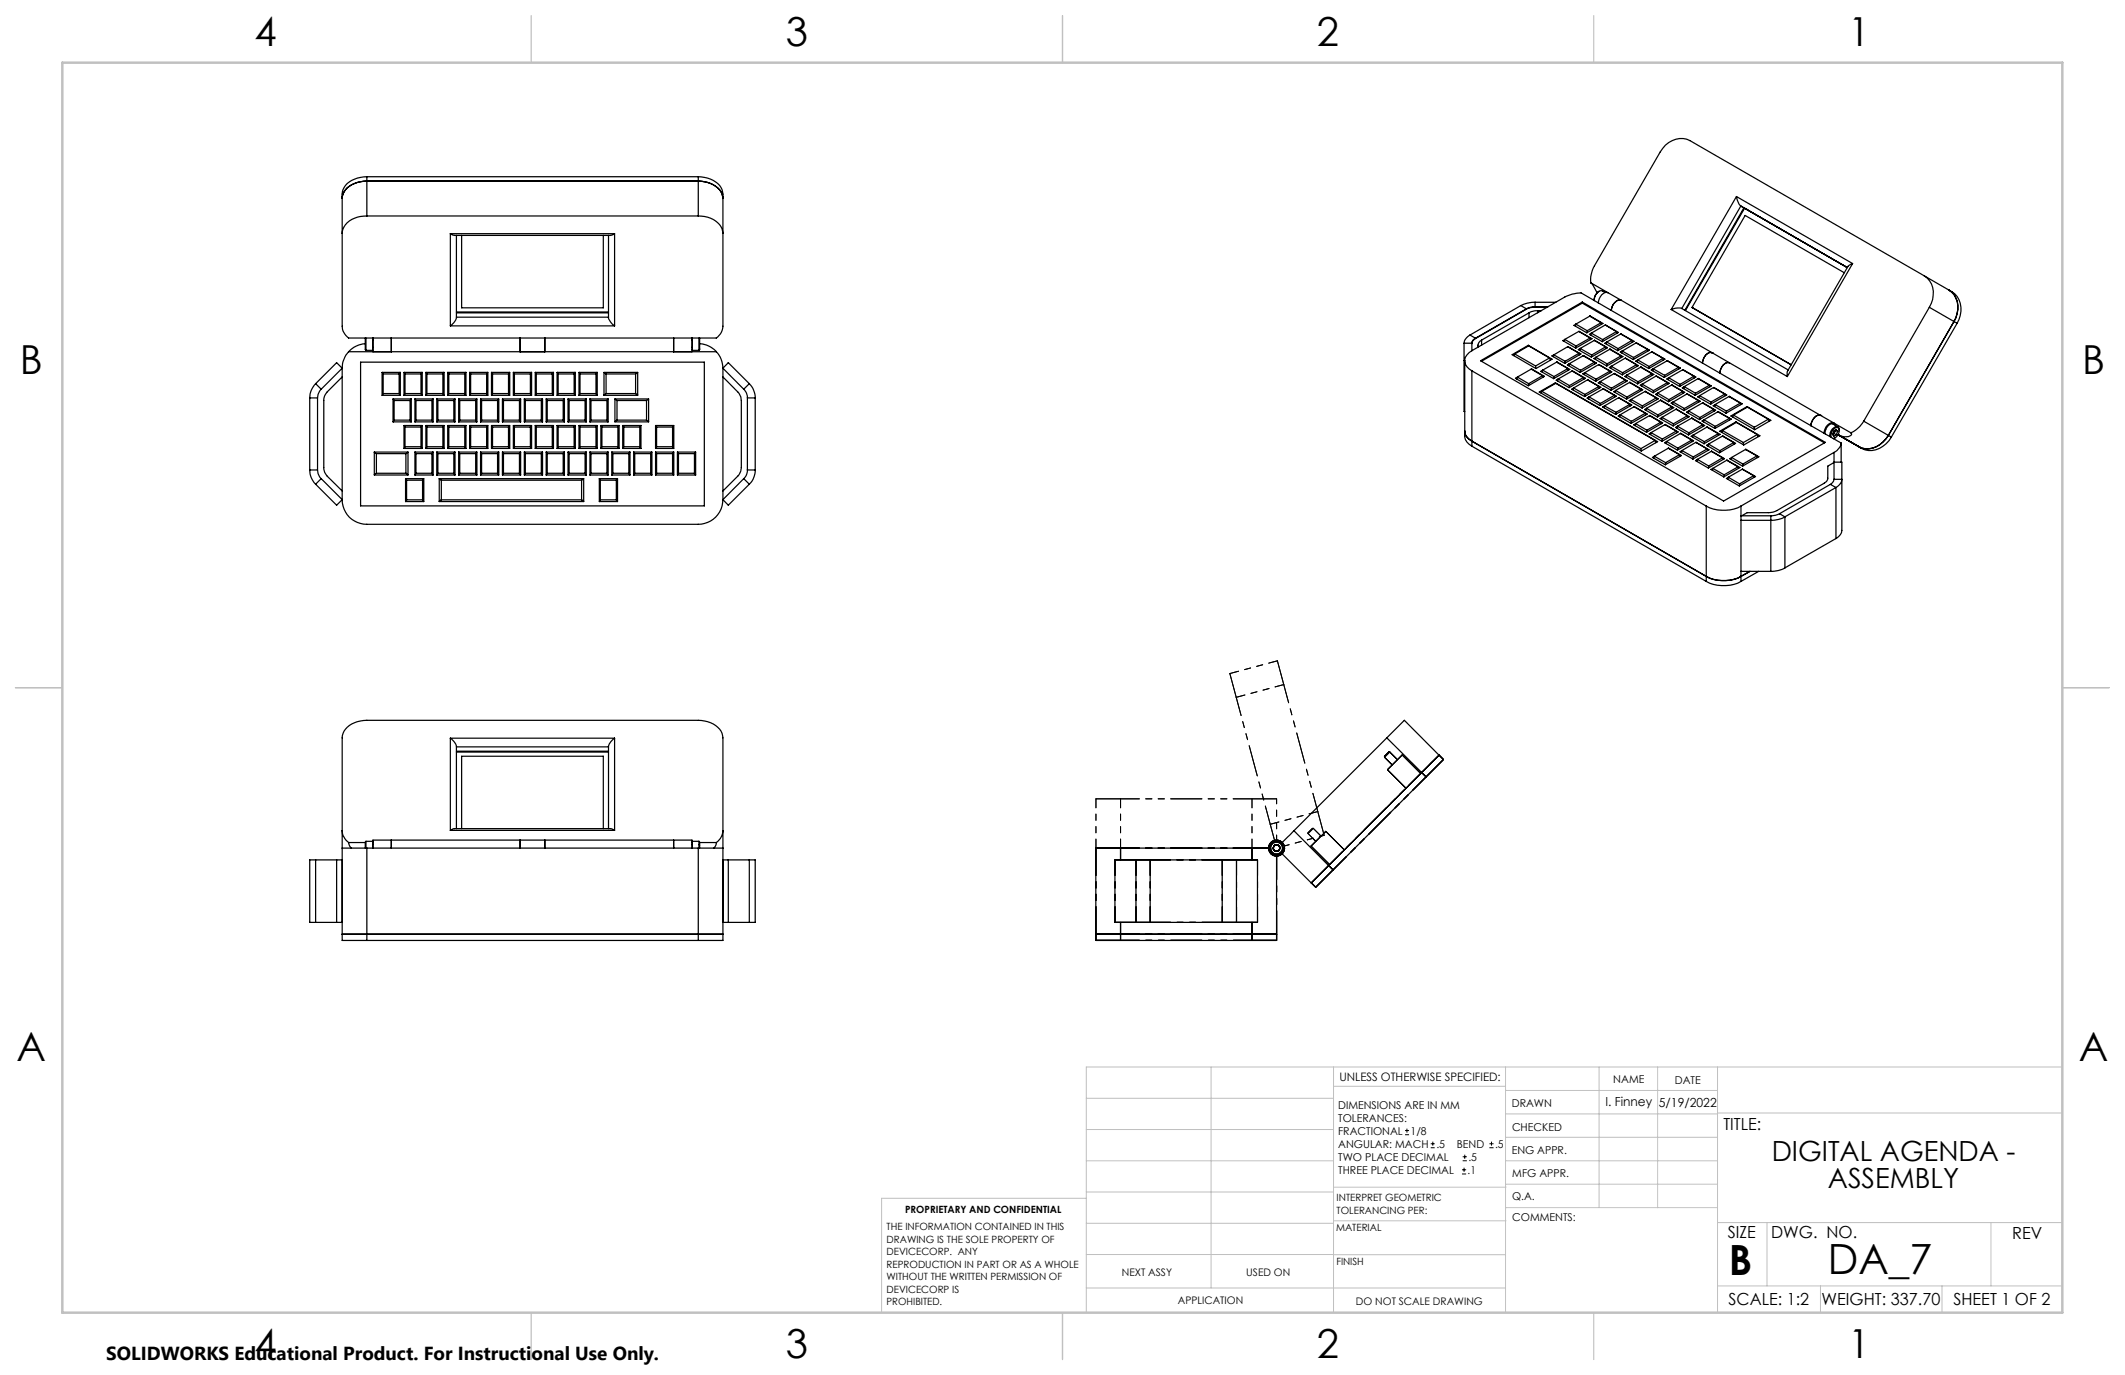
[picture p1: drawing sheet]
<svg xmlns="http://www.w3.org/2000/svg" width="432mm" height="279mm" viewBox="0 0 432 279" stroke-linecap="round" stroke-linejoin="round" font-family="sans-serif">
<g fill="none" stroke="#000" stroke-width=".2">
<path d="M285.5 230.6h.8M285.5 229.7h.8M285.9 229.3v.9M290.7 233.2h.8M290.7 232.4h.8M291.1 232v.8M297.1 238.5h.8M297.1 237.7h.8M297.2 235.9h.9M297.2 235.1h.9M297.5 237.3v.8M297.6 234.6v.9"/>
<path d="M302.6 233.2h.9M302.6 232.4h.9M303.1 232v.8"/>
</g>
<g fill="none" stroke="#c0c0c0" stroke-width=".2">
<path d="M246.1 216.8v44.9M271 216.8v49.9M305.9 216.8v49.9M324.9 216.8v28.6M336.8 216.8v28.6M349 216.8v49.9M419.1 216.8h-198.4v49.9M220.7 235.9h50.3M220.7 229.5h50.3M220.7 223.2h50.3M271 220.7h34.9M305.9 231.1h43.1"/>
<path d="M305.9 226.3h43.1M305.9 221.6h43.1M305.9 235.9h43.1M349 226.2h70.1M220.7 248.6h50.3M220.7 242.2h50.3M220.7 254.9h50.3M220.7 243.5h-41.6v23.2M271 255h34.9M271 248.1h35M271 241.2h35M305.9 240.6h43.1"/>
<path d="M306 245.4h43M349 248.4h70.1M359.1 248.4v12.9M404.6 248.4v12.9M220.7 261.7h85.2M349 261.3h70.1M369.9 261.3v5.4M394.6 261.3v5.4"/>
</g>
<path d="M108 3.2v9.5M215.9 3.2v9.5M323.8 3.2v9.5M3.1 139.7h9.6M419.1 139.7h9.5M108 266.7v9.6M215.9 266.7v9.6M323.8 266.7v9.6" fill="none" stroke="#c0c0c0" stroke-width=".25"/>
<path d="M12.7 12.7h406.4v254h-406.4z" fill="none" stroke="#c0c0c0" stroke-width=".5"/>
<g fill="none" stroke="#000" stroke-width=".25">
<path d="M74.5 35.9a4.8 4.8 0 0 0-4.9 3.1l-.1 27.3a3.1 3.1 0 0 0 1.3 2.4h74.8a3 3 0 0 0 1.3-2.4v-26.9a4 4 0 0 0-3.7-3.3l-1.3-.2M74.5 35.9v8M74.5 35.9h67.4M141.9 35.9v8M352.8 39.9a3.5 3.5 0 0 0 .9 2M352.8 39.9l23.6 13.7M352.8 39.9l-13.2 23M69.5 40.3a3.9 3.9 0 0 1 3.7-3.4l1.3-.1h67.4a5.1 5.1 0 0 1 4.8 2.6l.2 .9M74.5 43.9a4.7 4.7 0 0 0-4.9 3.1l-.1 .4M74.5 43.9h67.4M91.5 47.5l.8 .3h31.8l.8-.3M91.5 47.5v18.7"/>
<path d="M91.5 47.5h33.4M92.7 47.8v16.7M93.8 47.8v14.7h28.8v-14.7M123.6 47.8v16.7M124.9 47.5v18.7M141.9 43.9a5 5 0 0 1 4.8 2.6l.2 .9M323.3 57.5a6 6 0 0 1 .7-3.5l13.4-23.1a4.7 4.7 0 0 1 6-2.3l52.6 30.3M323.3 57.5l1.3 2M323.3 57.5l3.4 2M324.9 59.2a1.93 1.93 0 0 0-.9 1.7M326.2 59.4l-.6-.3a1.61 1.61 0 0 0-1.6 2M326.7 59.5a1.69 1.69 0 0 0-1.9 1.6v.5"/>
<path d="M326.7 59.5l2.7 1.5M353.7 41.9l21.7 12.5-21-12.2M353.7 41.9l.7 .3M353.7 41.9l-12 20.8M354.4 42.2l-12 20.8M354.5 42.3l-12 20.8M354.7 42.4h.1M374.8 55.4l-20.2-11.6-10.8 18.7M376.4 53.6l-.9 .6-12.2 21.2-.1 1.1M376.4 53.6l-13.2 22.9M391 56.1a4.5 4.5 0 0 1 1 6.3M396 58.9a4.4 4.4 0 0 1 1.4 5.7l-.3 .7"/>
<path d="M396 58.9a4.6 4.6 0 0 1 1.7 6.8M64.1 78a4.2 4.2 0 0 0-1.2 2.9M64.1 78l1.2 1.1M65.3 79.1a2.72 2.72 0 0 0-.8 1.8M69.5 76.6l-3 3a2.47 2.47 0 0 0-.7 1.8v13.6a2.47 2.47 0 0 0 .7 1.8l3 3M69.5 74.8v26.7M69.5 74.8l-4.2 4.3M69.5 74.8l-1.1-1.1-4.3 4.3M70.8 71.5a5.1 5.1 0 0 0-1.3 3.3M70.8 71.5h74.8M73.3 73.6h69.8v29.2h-69.8zM74.2 68.7v2.3l.2 .2"/>
<path d="M74.2 69.8a4.8 4.8 0 0 0-3.4 1.7M74.4 68.7v2.5M75.7 69l.1 .1M75.7 68.7v2.5h-1.3M75.8 70.6h-.1M75.8 68.7v2.8M77.6 75.7h3.8v4.6h-3.8zM77.7 75.7l.2 .3M77.9 76h3.2M77.9 80h3.2M77.9 76v4M77.9 80l-.2 .3"/>
<path d="M79.5 68.7v2.8M81.1 80l.2 .3M81.1 76v4M81.3 75.7l-.2 .3M82.1 75.7h3.7v4.6h-3.7zM82.1 75.7l.2 .3M82.3 76v4M82.3 80l-.2 .3M82.3 76h3.2M82.3 80h3.2M85.5 80l.2 .3M85.5 76v4"/>
<path d="M85.7 75.7l-.2 .3M86.5 75.7h3.7v4.6h-3.7zM86.6 75.7l.1 .3M86.7 76h3.3M86.7 80h3.3M86.7 76v4M86.7 80l-.1 .3M90 80l.2 .3M90 76v4M90.2 75.7l-.2 .3M91 75.7h3.7v4.6h-3.7zM91 75.7l.2 .3"/>
<path d="M91.2 76v4M91.2 76h3.2M91.2 80h3.2M91.2 80l-.2 .3M91.5 66.2h33.4M92.7 64.5a2.65 2.65 0 0 1-1.2 1.7M92.7 63.4h30.9M92.7 64.5h30.9M92.7 63.6h30.9M94.4 76v4M94.4 80l.2 .3M94.6 75.7l-.2 .3"/>
<path d="M95.4 75.7h3.7v4.6h-3.7zM95.5 75.7l.1 .3M95.6 76h3.3M95.6 80h3.3M95.6 76v4M95.6 80l-.1 .3M98.9 80l.2 .3M98.9 76v4M99.1 75.7l-.2 .3M99.9 75.7h3.7v4.6h-3.7zM99.9 75.7l.2 .3M100.1 76h3.2"/>
<path d="M100.1 80h3.2M100.1 76v4M100.1 80l-.2 .3M103.3 80l.2 .3M103.3 76v4M103.5 75.7l-.2 .3M104.3 75.7h3.7v4.6h-3.7zM104.4 75.7l.1 .3M104.5 76h3.3M104.5 80h3.3M104.5 76v4M104.5 80l-.1 .3"/>
<path d="M105.7 68.7v2.8M107.8 80l.1 .3M107.8 76v4M107.9 75.7l-.1 .3M108.8 75.7h3.7v4.6h-3.7zM108.8 75.7l.2 .3M109 76h3.2M109 80h3.2M109 76v4M109 80l-.2 .3M110.7 68.7v2.8M112.2 76v4"/>
<path d="M112.2 80l.2 .3M112.4 75.7l-.2 .3M113.2 75.7h3.7v4.6h-3.7zM113.2 75.7l.2 .3M113.4 76h3.3M113.4 80h3.3M113.4 76v4M113.4 80l-.2 .3M116.7 76v4M116.7 80l.1 .3M116.8 75.7l-.1 .3M117.7 75.7h3.7v4.6h-3.7z"/>
<path d="M117.7 75.7l.2 .3M117.9 76h3.2M117.9 80h3.2M117.9 76v4M117.9 80l-.2 .3M121.1 76v4M121.1 80l.2 .3M121.3 75.7l-.2 .3M122.7 75.7l.5 .3M122.7 75.7v4.6h6.9v-4.6M122.7 75.7h6.9M123.2 76h6"/>
<path d="M123.2 80h6M123.2 76v4M123.2 80l-.5 .3M123.6 64.5a2.73 2.73 0 0 0 1.3 1.7M129.2 80l.4 .3M129.2 76v4M129.6 75.7l-.4 .3M136.9 68.7v2.8M140.6 70.6h.1M140.6 68.7v2.8M140.7 69l-.1 .1M140.7 68.7v2.5h1.3"/>
<path d="M142 68.7v2.5M142.2 68.7v2.3l-.2 .2M142.2 69.8a4.8 4.8 0 0 1 3.4 1.7M145.6 71.5a5 5 0 0 1 1.3 3.3M146.9 76.6l3 3a2.72 2.72 0 0 1 .7 1.8v13.6a2.72 2.72 0 0 1-.7 1.8l-3 3M146.9 74.8v26.7M146.9 74.8l4.2 4.3M146.9 74.8l1.1-1.1 4.3 4.3M151.1 79.1a2.32 2.32 0 0 1 .8 1.8M152.3 78a4.2 4.2 0 0 1 1.2 2.9M152.3 78l-1.2 1.1M297.5 69.7v13.9h.1"/>
<path d="M297.5 73.2h.1M297.5 69.7h1.6M297.6 73.3v15.3a2.23 2.23 0 0 0 1.5 2.1M298.7 68.1a2.12 2.12 0 0 0-1.2 1.6M298.7 68.1l1.1 .6M299.1 71.3a2.11 2.11 0 0 0-1 3.2l1 .9M299.1 71.3l18.9-10.9a7.2 7.2 0 0 1 3.3-.9l46.7 27M299.1 69.7v1.6M299.1 75.4v15.3M299.1 75.4l47.6 27.4M299.8 68.7a1.14 1.14 0 0 0-.7 1M299.8 68.8a1.25 1.25 0 0 0-.7 1"/>
<path d="M299.8 68.7v.1M300.8 73.3l20.7-11.9 49.4 28.5-20.7 11.9zM301.1 69.1a1.35 1.35 0 0 0-.8 1.5M301.1 69.1v1M307.3 72.1l3.3-1.9 4.8 2.8-3.3 1.9zM307.8 71.9l2.8-1.6 4.3 2.4M307.8 71.9l-.2 .4M307.8 71.9l4.2 2.5M308.3 76.6l-.1 .4M308.3 76.6l2.3 1.4M309 62.1l-10.3 6M309 62.1l1.2 .7"/>
<path d="M310.2 62.8l-10.4 5.9M310.2 62.8l-10.4 6M310.2 62.8h.1M310.6 70.2v.1M310.6 78v.4M310.7 63.6l-9.6 5.5M310.7 63.6v1M311.1 75l-2.8 1.6M311.1 75l2.3 1.3M311.2 75l2.6 1.5-3.2 1.9-2.7-1.5 .4-.2M311.2 75h-.1M311.2 75h.1"/>
<path d="M311.9 61.4a6.3 6.3 0 0 0-2.9 .7M311.9 62.4l-.9 .1-.8 .3M311.9 61.4v1M311.9 61.4h4.3M311.9 62.4h2.5M312 74.4l.1 .5M312.5 63.1l-.8 .1-1 .4M312.5 63.1h.7M312.5 63.1v.5M312.8 79.7l3.3-1.9 20.7 11.9-3.3 2zM313.3 79.5l-.2 .4M313.3 79.5l20.1 11.7"/>
<path d="M313.3 79.5l2.8-1.6 20.2 11.6M313.4 76.3l-2.8 1.7M313.4 76.3l.1 .4M313.5 75.2l-.1 .4M313.5 75.2l2.3 1.3M313.5 75.2l-.4 .3 2.6 1.4M314.6 62.3h-2.9l-1.5 .5M314.9 72.7l-2.9 1.7M314.9 72.7l.1 .5M315.7 72.1l-.1 .4M315.7 72.1l2.3 1.3M315.8 76.5l-.1 .4"/>
<path d="M316.1 77.8v.1M316.4 73.6l2.6 1.5-3.3 1.8M316.4 73.6h-.1M316.4 73.6h.1M316.6 77l-.1 .4M316.6 77l2.3 1.4M318 69l-.1 .4M318 69l2.3 1.3M318 73.4v.4M318.6 70.4l-2.9 1.7M318.6 70.4l2.3 1.4M318.6 74.9l-2.8 1.6"/>
<path d="M318.6 74.9l.1 .3M318.6 74.9l-2.3-1.3-2.8 1.6M318.6 70.4l2.6 1.5-3.2 1.9-2.7-1.5 .4-.2M318.6 70.4v.1M318.9 73.9l-.1 .4M318.9 73.9l2.3 1.3M318.9 78.4v.3M319.5 75.4l2.7 1.5-3.4 1.9-2.6-1.5 .4-.3M319.5 75.4h.1M319.8 78.8l-.1 .4M319.8 78.8l2.3 1.4M320.2 65.9l2.3 1.3"/>
<path d="M320.2 65.9l-.1 .4M320.3 70.3v.4M320.8 67.3l-2.8 1.7M320.8 67.3l2.3 1.4M320.8 67.3h.1M320.9 71.8l-2.9 1.6M320.9 71.8l.1 .3M320.9 67.3l2.6 1.5-3.3 1.9-2.6-1.5 .4-.2M320.9 67.3v.1M321.1 70.8l-.1 .4M321.1 70.8l2.3 1.3M321.2 75.2l-.1 .4"/>
<path d="M321.5 61.6l-20.5 11.8M321.5 61.6l49.2 28.4M321.5 61.4v.2M321.7 72.3l-2.8 1.6M321.7 72.3l2.3 1.3M321.7 76.7l-2.8 1.7M321.7 76.7l-2.3-1.3-2.8 1.6M321.7 76.7l.1 .3M321.8 72.2l2.6 1.6-3.3 1.9-2.6-1.5 .4-.3M321.8 72.2l-.1 .1M321.8 72.2v.1M322 75.7l-.1 .4"/>
<path d="M322 75.7l2.3 1.3M322 75.7l-.4 .3 2.6 1.5M322.5 67.2v.4M322.7 77.2h-.1M322.7 77.2l2.6 1.5-3.3 1.9-2.6-1.5 .4-.3M322.7 77.2v.1M323.1 64.2l2.6 1.5-3.3 1.9-2.6-1.5 .4-.2M323.1 68.7l-2.8 1.6M323.1 68.7l.1 .3M323.4 67.7l-.1 .4M323.4 67.7l2.2 1.3M323.4 72.1v.4"/>
<path d="M324 69.2l-2.9 1.6M324 69.2l2.2 1.3M324 73.6l-2.8 1.6M324 73.6l.1 .3M324 69.1l2.6 1.6-3.2 1.9-2.7-1.6 .4-.2M324 69.1v.1M324.3 72.6l2.3 1.3M324.3 72.6l-.1 .4M324.3 77v.5M324.8 74.1l-2.8 1.6M324.8 74.1l2.3 1.3M324.8 74.1h.1"/>
<path d="M324.9 78.5l-2.8 1.7M324.9 78.5l.1 .3M324.9 78.5l-2.3-1.3-2.8 1.6M324.9 74.1l2.6 1.5-3.3 1.9M324.9 74.1h.1M325.2 77.5l2.2 1.4M325.2 77.5l-.2 .4M325.3 65.6l-2.8 1.6M325.3 65.6l.1 .3M325.3 65.6l-2.3-1.4-2.8 1.7M325.6 69v.4M325.8 79l-2.9 1.6"/>
<path d="M325.8 79l2.2 1.3M325.8 79l2.6 1.5-3.3 1.9-2.6-1.5 .4-.2M325.8 79h.1M325.8 79v.1M326.2 66.1l2.7 1.5-3.3 1.8-2.6-1.5 .4-.2M326.2 70.5l-2.8 1.6M326.2 70.5l.1 .3M326.5 69.5l-.1 .4M326.5 69.5l2.3 1.3M326.6 73.9l-.1 .4M327.1 71l-2.8 1.6M327.1 71l2.3 1.3"/>
<path d="M327.1 75.4l-2.8 1.6M327.1 75.4l.1 .3M327.2 70.9l2.6 1.6-3.3 1.9-2.6-1.6 .3-.2M327.2 70.9l-.1 .1M327.2 70.9v.1M327.4 74.4l-.1 .4M327.4 74.4l2.3 1.3M327.4 78.9v.4M328 75.9l2.7 1.5-3.3 1.9-2.6-1.5 .4-.3M328 75.9h.1M328 75.9v.1M328.3 79.3l2.3 1.4"/>
<path d="M328.3 79.3l-.1 .5M328.5 67.4l-2.9 1.6M328.5 67.4l.1 .3M328.5 67.4l-2.3-1.4-2.8 1.7M328.8 70.8v.4M329.3 67.9l-2.8 1.6M329.3 67.9l2.3 1.3M329.4 61a2.03 2.03 0 0 0-2 2.1M329.4 61l40.6 23.4M329.4 72.3l-2.8 1.6M329.4 72.3l.1 .3M329.4 67.8l2.6 1.6-3.3 1.9-2.6-1.6 .4-.2"/>
<path d="M329.4 67.8v.1M329.6 71.3l-.1 .4M329.6 71.3l2.3 1.3M329.7 75.7v.5M330.2 72.8l2.7 1.5-3.3 1.9-2.6-1.5 .4-.3M330.2 72.8l-2.8 1.6M330.2 72.8h.1M330.3 77.2l-2.9 1.7M330.3 77.2l.1 .4M330.3 77.2l-2.3-1.3-2.8 1.6M330.6 76.2l-.2 .5M330.6 76.2l2.2 1.4"/>
<path d="M330.6 76.3l-.4 .2 2.6 1.5M331.2 77.7l2.6 1.5-3.3 1.9-2.6-1.5 .4-.2M331.2 77.7h.1M331.2 77.7v.1M331.6 69.2l-2.8 1.6M331.6 69.2l.1 .3M331.9 72.6v.5M332.5 69.7h.1M332.5 69.7l2.7 1.5-3.3 1.9-2.7-1.6 .4-.2M332.6 74.4l-.1-.3-2.8 1.6M332.8 73.1l-.1 .5M332.8 73.1l2.3 1.4"/>
<path d="M332.8 77.6v.4M333.4 74.6l2.3 1.4M333.4 74.6l-2.8 1.6M333.4 79.1l-2.3-1.4-2.8 1.6M333.4 79.1l-2.8 1.6M333.4 79.1l.1 .3M333.4 74.6l2.7 1.5-3.3 1.9M333.4 74.6h.1M333.7 78.1l-.1 .4M333.7 78.1l2.3 1.3M334.3 79.5l2.7 1.5-3.3 1.9-2.7-1.5 .4-.2M334.3 79.5v.1"/>
<path d="M334.8 71l-2.9 1.6M334.8 71l.1 .3M334.8 71l-2.3-1.3-2.9 1.6M335.1 74.5v.4M335.6 71.5l-2.8 1.6M335.6 71.5l2.3 1.3M335.7 76l-2.9 1.6M335.7 76l.1 .3M335.7 71.5l2.6 1.5-3.3 1.9-2.6-1.5 .4-.2M335.7 71.5h-.1M335.7 71.5h.1M335.9 74.9l2.3 1.4"/>
<path d="M335.9 74.9l-.1 .5M336 79.4v.4M336.6 76.4l2.6 1.5-3.3 1.9-2.6-1.5 .4-.2M336.6 76.4h-.1M336.6 76.4v.1M336.8 79.9l2.3 1.3M336.8 79.9l-.1 .4M337.9 72.8l-2.8 1.7M337.9 72.8l.1 .4M338.2 76.3v.4M338.8 73.3l-2.9 1.6M338.8 73.3l2.3 1.3"/>
<path d="M338.8 73.3h.1M338.8 77.8l-2.8 1.6M338.8 77.8l.1 .3M338.8 77.8l-2.3-1.4-2.8 1.7M338.8 73.3l2.7 1.5-3.3 1.9-2.7-1.5 .4-.2M339.1 76.8l-.1 .4M339.1 76.8l2.3 1.3M339.6 62.9l23.6 13.6M339.7 78.2l-2.9 1.7M339.7 78.2l2.2 1.4M339.7 78.2l2.6 1.5-3.2 1.9-2.7-1.5 .4-.2M339.7 78.2h.1"/>
<path d="M339.7 78.2v.1M341.1 74.6l-2.9 1.7M341.1 74.6v.4M341.4 78.1l-.1 .4M341.7 62.7a3 3 0 0 0-2.1 .2M341.7 62.7l21.7 12.5M341.9 75.1l-2.8 1.7M341.9 75.1l2.3 1.3M341.9 79.6l-2.8 1.6M341.9 79.6l.2 .3M342 75.1l2.6 1.5-3.3 1.9-2.6-1.5 .4-.2M342 75.1h-.1"/>
<path d="M342 75.1v.1M342.2 78.6l2.3 1.3M342.2 78.6l-.1 .4M342.2 78.6l-.4 .2 2.7 1.5M343.8 62.5h.1M343.8 62.5l20.2 11.6M344.2 76.4l-2.8 1.7M344.2 76.4l.1 .4M344.5 79.9v.4M345.1 76.9l-2.9 1.7M345.1 76.9l2.2 1.4M345.1 76.9l2.6 1.5-3.2 1.9"/>
<path d="M345.1 76.9h.1M345.1 76.9v.1M347.3 78.3l-2.8 1.6M347.3 78.3l.2 .3M347.9 71.7h.1M347.9 71.7a1.69 1.69 0 0 0-1.9 1.6l-.1 .5M348.3 78.7l2.6 1.6-3.3 1.8-2.6-1.5 .4-.2M348.3 78.7l-.1 .1M348.3 78.7v.1M351.4 73.7a1.69 1.69 0 0 0-1.9 1.7v.4M392 62.4l-13.3 23.2M392 62.4l5.1 2.9"/>
<path d="M397.1 65.3l-13.4 23.2M397.1 65.3l.6 .4M397.7 65.7l-13.4 23.1M62.9 95.5a4.1 4.1 0 0 0 1.2 2.9M62.9 80.9v14.6M62.9 80.9h1.6M62.9 95.5h1.6M64.1 98.4l4.3 4.3 1.1-1.2M64.5 95.5a2.72 2.72 0 0 0 .8 1.8M64.5 80.9v14.6M65.3 97.3l-1.2 1.1M65.3 97.3l4.2 4.2"/>
<path d="M76.1 91.9l.4 .3M76.1 91.9h6.8v4.6h-6.8zM76.5 92.2h6M76.5 96.2h6M76.5 92.2v4M76.5 96.2l-.4 .2M79.9 81.1h3.7v4.6h-3.7zM79.9 81.1l.2 .3M80.1 81.4h3.2M80.1 85.4h3.2M80.1 81.4v4M80.1 85.4l-.2 .3"/>
<path d="M82.1 86.5h3.7v4.6h-3.7zM82.1 86.5l.2 .3M82.3 86.8h3.2M82.3 90.8h3.2M82.3 86.8v4M82.3 90.8l-.2 .3M82.4 97.3h3.7v4.6h-3.7zM82.4 97.3l.2 .3M82.5 96.2l.4 .2M82.5 92.2v4M82.6 97.6v4M82.6 97.6h3.3"/>
<path d="M82.9 91.9l-.4 .3M83.3 85.4l.2 .3M83.3 81.4v4M83.5 81.1l-.2 .3M84.3 91.9h3.7v4.6h-3.7M84.3 81.1h3.7v4.6h-3.7M84.3 81.1v4.6M84.3 91.9v4.6M84.3 81.1l.2 .3M84.3 91.9l.2 .3M84.5 92.2h3.3M84.5 96.2h3.3"/>
<path d="M84.5 81.4v4M84.5 92.2v4M84.5 85.4l-.2 .3M84.5 81.4h3.3M84.5 85.4h3.3M84.5 96.2l-.2 .3M85.5 86.8v4M85.5 90.8l.2 .3M85.7 86.5l-.2 .3M85.9 97.6v4M86 97.3l-.1 .3M86.5 86.5h3.7v4.6h-3.7z"/>
<path d="M86.6 86.5l.1 .3M86.7 86.8h3.3M86.7 90.8h3.3M86.7 86.8v4M86.7 90.8l-.1 .3M87.8 85.4l.1 .3M87.8 81.4v4M87.8 92.2v4M87.8 96.2l.1 .3M87.9 81.1l-.1 .3M87.9 91.9l-.1 .3M88.8 91.9h3.7v4.6h-3.7z"/>
<path d="M88.8 81.1h3.7v4.6h-3.7zM88.8 81.1l.2 .3M88.8 91.9l.2 .3M89 92.2h3.2M89 96.2h3.2M89 81.4h3.2M89 85.4h3.2M89 81.4v4M89 92.2v4M89 85.4l-.2 .3M89 96.2l-.2 .3M89.3 97.3l.4 .3"/>
<path d="M89.3 97.3h29.3M89.3 97.3v4.6h29.3v-4.6M89.7 97.6h28.5M89.7 97.6v4M90 86.8v4M90 90.8l.2 .3M90.2 86.5l-.2 .3M91 86.5h3.7v4.6h-3.7zM91 86.5l.2 .3M91.2 86.8v4M91.2 90.8l-.2 .3M91.2 86.8h3.2"/>
<path d="M91.2 90.8h3.2M92.2 85.4l.2 .3M92.2 81.4v4M92.2 92.2v4M92.2 96.2l.2 .3M92.4 81.1l-.2 .3M92.4 91.9l-.2 .3M93.2 91.9h3.7v4.6h-3.7M93.2 81.1h3.7v4.6h-3.7M93.2 81.1v4.6M93.2 91.9v4.6M93.2 91.9l.2 .3"/>
<path d="M93.2 81.1l.2 .3M93.4 92.2h3.3M93.4 96.2h3.3M93.4 81.4h3.3M93.4 85.4h3.3M93.4 81.4v4M93.4 92.2v4M93.4 96.2l-.2 .3M93.4 85.4l-.2 .3M94.4 90.8l.2 .3M94.4 86.8v4M94.6 86.5l-.2 .3"/>
<path d="M95.4 86.5h3.7v4.6h-3.7zM95.5 86.5l.1 .3M95.6 86.8h3.3M95.6 90.8h3.3M95.6 86.8v4M95.6 90.8l-.1 .3M96.7 96.2l.1 .3M96.7 81.4v4M96.7 92.2v4M96.7 85.4l.1 .3M96.8 91.9l-.1 .3M96.8 81.1l-.1 .3"/>
<path d="M97.6 91.9h3.8v4.6h-3.8zM97.6 81.1h3.8v4.6h-3.8zM97.7 91.9l.2 .3M97.7 81.1l.2 .3M97.9 92.2h3.2M97.9 96.2h3.2M97.9 81.4h3.2M97.9 85.4h3.2M97.9 81.4v4M97.9 92.2v4M97.9 96.2l-.2 .3M97.9 85.4l-.2 .3"/>
<path d="M98.9 86.8v4M98.9 90.8l.2 .3M99.1 86.5l-.2 .3M99.9 86.5h3.7v4.6h-3.7zM99.9 86.5l.2 .3M100.1 86.8h3.2M100.1 90.8h3.2M100.1 86.8v4M100.1 90.8l-.2 .3M101.1 96.2l.2 .3M101.1 81.4v4M101.1 92.2v4"/>
<path d="M101.1 85.4l.2 .3M101.3 91.9l-.2 .3M101.3 81.1l-.2 .3M102.1 91.9h3.7v4.6h-3.7M102.1 81.1h3.7v4.6h-3.7M102.1 81.1v4.6M102.1 91.9v4.6M102.1 91.9l.2 .3M102.1 81.1l.2 .3M102.3 92.2h3.3M102.3 96.2h3.3M102.3 81.4h3.3"/>
<path d="M102.3 85.4h3.3M102.3 81.4v4M102.3 92.2v4M102.3 96.2l-.2 .3M102.3 85.4l-.2 .3M103.3 86.8v4M103.3 90.8l.2 .3M103.5 86.5l-.2 .3M104.3 86.5h3.7v4.6h-3.7zM104.4 86.5l.1 .3M104.5 86.8h3.3M104.5 90.8h3.3"/>
<path d="M104.5 86.8v4M104.5 90.8l-.1 .3M105.6 96.2l.1 .3M105.6 81.4v4M105.6 92.2v4M105.6 85.4l.1 .3M105.7 91.9l-.1 .3M105.7 81.1l-.1 .3M106.5 91.9h3.7v4.6h-3.7zM106.5 81.1h3.7v4.6h-3.7zM106.6 91.9l.2 .3M106.6 81.1l.2 .3"/>
<path d="M106.8 92.2h3.2M106.8 96.2h3.2M106.8 81.4h3.2M106.8 85.4h3.2M106.8 81.4v4M106.8 92.2v4M106.8 96.2l-.2 .3M106.8 85.4l-.2 .3M107.8 86.8v4M107.8 90.8l.1 .3M107.9 86.5l-.1 .3M108.8 86.5h3.7v4.6h-3.7z"/>
<path d="M108.8 86.5l.2 .3M109 86.8h3.2M109 90.8h3.2M109 86.8v4M109 90.8l-.2 .3M110 96.2l.2 .3M110 81.4v4M110 92.2v4M110 85.4l.2 .3M110.2 91.9l-.2 .3M110.2 81.1l-.2 .3M111 91.9h3.7v4.6h-3.7"/>
<path d="M111 81.1h3.7v4.6h-3.7M111 81.1v4.6M111 91.9v4.6M111 91.9l.2 .3M111 81.1l.2 .3M111.2 92.2h3.2M111.2 96.2h3.2M111.2 81.4h3.2M111.2 85.4h3.2M111.2 81.4v4M111.2 92.2v4M111.2 96.2l-.2 .3"/>
<path d="M111.2 85.4l-.2 .3M112.2 90.8l.2 .3M112.2 86.8v4M112.4 86.5l-.2 .3M113.2 86.5h3.7v4.6h-3.7zM113.2 86.5l.2 .3M113.4 86.8h3.3M113.4 90.8h3.3M113.4 86.8v4M113.4 90.8l-.2 .3M114.4 96.2l.2 .3M114.4 81.4v4"/>
<path d="M114.4 92.2v4M114.4 85.4l.2 .3M114.6 91.9l-.2 .3M114.6 81.1l-.2 .3M115.4 91.9h3.7v4.6h-3.7zM115.4 81.1h3.7v4.6h-3.7zM115.5 91.9l.1 .3M115.5 81.1l.1 .3M115.6 92.2h3.3M115.6 96.2h3.3M115.6 81.4h3.3M115.6 85.4h3.3"/>
<path d="M115.6 81.4v4M115.6 92.2v4M115.6 96.2l-.1 .3M115.6 85.4l-.1 .3M116.7 90.8l.1 .3M116.7 86.8v4M116.8 86.5l-.1 .3M117.7 86.5h3.7v4.6h-3.7zM117.7 86.5l.2 .3M117.9 86.8h3.2M117.9 90.8h3.2M117.9 86.8v4"/>
<path d="M117.9 90.8l-.2 .3M118.2 97.6v4M118.6 97.3l-.4 .3M118.9 96.2l.2 .3M118.9 81.4v4M118.9 92.2v4M118.9 85.4l.2 .3M119.1 91.9l-.2 .3M119.1 81.1l-.2 .3M119.9 91.9h3.7v4.6h-3.7M119.9 81.1h3.7v4.6h-3.7M119.9 81.1v4.6"/>
<path d="M119.9 91.9v4.6M119.9 91.9l.2 .3M119.9 81.1l.2 .3M120.1 92.2h3.2M120.1 96.2h3.2M120.1 81.4h3.2M120.1 85.4h3.2M120.1 81.4v4M120.1 92.2v4M120.1 96.2l-.2 .3M120.1 85.4l-.2 .3M121.1 90.8l.2 .3"/>
<path d="M121.1 86.8v4M121.3 86.5l-.2 .3M121.8 97.3h3.7v4.6h-3.7zM121.8 97.3l.2 .3M122 97.6h3.2M122 97.6v4M122.1 86.5h3.7v4.6h-3.7zM122.1 86.5l.2 .3M122.3 86.8h3.3M122.3 90.8h3.3M122.3 86.8v4M122.3 90.8l-.2 .3"/>
<path d="M123.3 96.2l.2 .3M123.3 81.4v4M123.3 92.2v4M123.3 85.4l.2 .3M123.5 91.9l-.2 .3M123.5 81.1l-.2 .3M124.3 91.9h3.7v4.6h-3.7zM124.4 91.9l.1 .3M124.5 92.2h3.3M124.5 96.2h3.3M124.5 92.2v4M124.5 96.2l-.1 .3"/>
<path d="M125 81.1l.4 .3M125 81.1h6.8v4.6h-6.8zM125.2 97.6v4M125.4 81.4h6M125.4 85.4h6M125.4 81.4v4M125.4 85.4l-.4 .3M125.4 97.3l-.2 .3M125.6 90.8l.1 .3M125.6 86.8v4M125.7 86.5l-.1 .3M126.5 86.5h3.7v4.6h-3.7z"/>
<path d="M126.6 86.5l.2 .3M126.8 86.8h3.2M126.8 90.8h3.2M126.8 86.8v4M126.8 90.8l-.2 .3M127.8 96.2l.2 .3M127.8 92.2v4M128 91.9l-.2 .3M128.8 91.9h3.7v4.6h-3.7M128.8 91.9v4.6M128.8 91.9l.2 .3M129 92.2v4"/>
<path d="M129 96.2l-.2 .3M129 92.2h3.2M129 96.2h3.2M130 90.8l.2 .3M130 86.8v4M130.2 86.5l-.2 .3M131.4 85.4l.4 .3M131.4 81.4v4M131.8 81.1l-.4 .3M132.2 96.2l.2 .3M132.2 92.2v4M132.4 91.9l-.2 .3"/>
<path d="M133.2 91.9h3.7v4.6h-3.7zM133.2 86.5h3.7v4.6h-3.7zM133.2 86.5l.2 .3M133.2 91.9l.2 .3M133.4 92.2h3.3M133.4 96.2h3.3M133.4 86.8h3.3M133.4 90.8h3.3M133.4 86.8v4M133.4 92.2v4M133.4 90.8l-.2 .3M133.4 96.2l-.2 .3"/>
<path d="M136.7 90.8l.1 .3M136.7 86.8v4M136.7 92.2v4M136.7 96.2l.1 .3M136.8 86.5l-.1 .3M136.8 91.9l-.1 .3M137.7 91.9h3.7v4.6h-3.7M137.7 91.9v4.6M137.7 91.9l.2 .3M137.9 92.2h3.2M137.9 96.2h3.2M137.9 92.2v4"/>
<path d="M137.9 96.2l-.2 .3M141.1 96.2l.2 .3M141.1 92.2v4M141.3 91.9l-.2 .3M151.1 97.3l1.2 1.1M151.1 97.3l-4.2 4.2M151.9 95.5a2.32 2.32 0 0 1-.8 1.8M151.9 80.9h1.6M151.9 80.9v14.6M151.9 95.5h1.6M152.3 98.4l-4.3 4.3-1.1-1.2M153.5 95.5a4.1 4.1 0 0 1-1.2 2.9"/>
<path d="M153.5 80.9v14.6M297.6 87.6a2.23 2.23 0 0 0 1.5 2l47.6 27.5a7.7 7.7 0 0 0 7.1 0l1.8-1M299.1 90.7l47.6 27.4M322.1 80.2v.4M322.9 80.6l-.1 .5M322.9 80.6l2.3 1.4M325.2 82v.4M326 82.5v.4M326 82.5l2.4 1.3M328 80.3l-2.8 1.7M328 80.3l.1 .4M328.4 83.8l-.1 .4"/>
<path d="M329 80.8l2.6 1.5-3.3 1.9-2.7-1.5 .4-.2M329 80.8l-.1 .1M329 80.8v.1M329.2 84.3l-.1 .4M329.2 84.3l2.3 1.3M330.6 80.7v.4M331.2 82.2l-2.8 1.6M331.2 82.2l.1 .3M331.2 82.2l-2.3-1.4-2.9 1.7M331.4 81.2l-.1 .4M331.4 81.2l2.3 1.3M331.5 85.6v.4"/>
<path d="M332 82.7l-2.8 1.6M332 82.7l2.3 1.3M332.1 82.6l2.6 1.5-3.3 1.9-2.6-1.5 .4-.2M332.1 82.6l-.1 .1M332.1 82.6v.1M332.4 86.1l2.2 1.3M332.4 86.1l-.2 .4M333.4 91.2l.1 .4M333.7 82.5v.4M334.3 84l-2.8 1.6M334.3 84l.1 .3M334.6 83l-.1 .4"/>
<path d="M334.6 83l2.3 1.3M334.6 87.4v.4M335.2 84.5l2.3 1.3M335.2 84.5l-2.8 1.6M335.2 84.4l2.7 1.5-3.3 1.9-2.6-1.5 .4-.2M335.2 84.4v.1M335.5 87.9l-.1 .4M335.5 87.9l2.3 1.3M336.2 92.7l-.1 .4M336.2 92.7l2.3 1.3M336.3 89.5l-2.9 1.7M336.3 89.5l.2 .5"/>
<path d="M336.5 80.9l-2.2-1.3-2.9 1.6M336.5 80.9l-2.8 1.6M336.5 80.9l.2 .3M336.9 84.3v.4M337.3 85.1l3.3-2 2.7 1.6-3.3 1.8zM337.4 81.4l-2.8 1.6M337.4 81.4l2.3 1.3M337.5 85.8l-2.9 1.6M337.5 85.8l.1 .3M337.5 81.3l-.1 .1M337.5 81.3l2.6 1.5-3.3 1.9-2.6-1.5 .4-.2M337.5 81.3v.1"/>
<path d="M337.7 84.8l-.1 .4M337.7 84.8l2.3 1.3M337.8 89.2l-.1 .4M338.3 86.3l-2.8 1.6M338.3 86.3l2.3 1.3M338.4 86.3l2.6 1.5-3.3 1.9-2.6-1.5 .4-.3M338.4 86.3h-.1M338.4 86.3h.1M338.5 94l-.1 .4M338.6 89.7l2.3 1.4M338.6 89.7l-.1 .4M339 91.1l-2.8 1.6"/>
<path d="M339 91.1l2.3 1.3M339.1 91.1l2.6 1.5-3.3 1.8-2.6-1.4 .4-.3M339.1 91.1h-.1M339.1 91.1h.1M339.1 81.2v.4M339.7 82.7l-2.8 1.6M339.7 82.7l.1 .3M340 81.7l-.1 .4M340 81.7l2.3 1.3M340 86.1v.4M340.6 83.2h.1M340.6 87.6l-2.8 1.6"/>
<path d="M340.6 87.6l.1 .3M340.9 86.6l-.1 .4M340.9 86.6l2.3 1.3M340.9 91.1v.3M341.3 92.4l-2.8 1.6M341.3 92.4l.1 .3M341.5 88.1l-2.9 1.6M341.5 88.1l2.2 1.3M341.5 88.1l2.6 1.5-3.2 1.9-2.7-1.5 .4-.3M341.5 88.1h.1M341.8 91.5l-.1 .4M341.8 91.5l2.3 1.4"/>
<path d="M341.8 91.5l-.4 .3 2.6 1.5M342.3 83l-.1 .4M342.8 80h.1M342.9 80l2.6 1.5-3.3 1.9-2.6-1.5 .4-.2M342.9 84.8v-.3l-2.9 1.6M343.1 83.5l-.1 .4M343.1 83.5l2.3 1.3M343.2 87.9l-.1 .4M343.7 85l-2.8 1.6M343.7 85l2.3 1.3M343.7 89.4l-2.8 1.7M343.7 89.4l.2 .3"/>
<path d="M343.8 84.9l2.6 1.6-3.3 1.9-2.6-1.5 .4-.3M343.8 84.9l-.1 .1M343.8 84.9v.1M344 88.4l-.1 .4M344 88.4l2.3 1.3M344.1 92.9l-.1 .4M344.7 89.9l2.6 1.5-3.3 1.9M344.7 89.9h-.1M344.7 89.9v.1M344.9 93.3l-.1 .5M344.9 93.3l2.3 1.4M345.1 81.4l-2.8 1.6"/>
<path d="M345.1 81.4l.1 .3M345.1 81.4l-2.3-1.4-2.8 1.7M345.4 80.4l-.1 .4M345.4 80.4l2.3 1.3M345.4 84.8v.4M345.9 81.9l-2.8 1.6M345.9 81.9l2.3 1.3M346 86.3l-2.8 1.6M346 86.3l.1 .3M346 81.8l2.6 1.6-3.3 1.9-2.6-1.6 .4-.2M346 81.8v.1M346.3 85.3l2.2 1.3"/>
<path d="M346.3 85.3l-.2 .4M346.3 89.7v.5M346.9 91.2l-2.8 1.7M346.9 91.2l.1 .3M346.9 91.2l-2.3-1.3-2.8 1.6M346.9 86.8l2.6 1.5-3.2 1.9-2.7-1.5 .4-.3M346.9 86.8h.1M347.2 90.2l2.3 1.4M347.2 90.2l-.1 .5M347.2 94.7v.4M347.7 81.7l-.1 .4M347.8 91.7h.1"/>
<path d="M347.8 91.7l2.6 1.5-3.3 1.9-2.6-1.5 .4-.2M347.8 91.7v.1M348.1 95.2l-.2 .4M348.1 95.2l2.2 1.3M348.2 83.2l-2.8 1.6M348.2 83.2l.1 .3M348.5 82.2l-.1 .4M348.5 82.2l2.3 1.3M348.5 86.6v.4M349.1 83.7l-2.8 1.6M349.1 83.7l2.3 1.3M349.1 88.1l-2.8 1.6"/>
<path d="M349.1 88.1l.1 .3M349.1 88.1l-2.2-1.3-2.9 1.6M349.1 83.6v.1M349.1 83.6l2.7 1.6-3.3 1.9-2.6-1.6 .4-.2M349.5 91.6l-.1 .4M349.5 87.6l3.2-1.9 4.9 2.8-3.3 1.9zM350 88.6l-2.8 1.6M350 88.6l2.3 1.3M350 87.5l2.8-1.7 4.3 2.5M350 87.5l-.2 .3M350 87.5l4.3 2.4M350 93l-2.8 1.7"/>
<path d="M350 93l.1 .4M350 93l-2.3-1.3-2.8 1.6M350.1 88.6l2.6 1.5-3.3 1.9-2.6-1.5 .4-.2M350.1 88.6h-.1M350.1 88.6v.1M350.3 96.5v.4M350.5 80.1l-2.3-1.4-2.8 1.7M350.5 80.1l-2.8 1.6M350.5 80.1l.1 .3M350.8 83.5v.4M350.9 93.6l2.7 1.4-3.3 1.9-2.6-1.5 .4-.2M351.2 97l-.1 .4"/>
<path d="M351.2 97l2.3 1.3M351.3 80.6l2.3 1.3M351.3 80.6l-2.8 1.6M351.4 85l-2.9 1.6M351.4 85l.1 .3M351.4 80.5l2.6 1.6-3.3 1.9-2.6-1.6 .4-.2M351.4 80.5l-.1 .1M351.4 80.5v.1M351.7 84.5l3.3-1.9 4.8 2.8-3.2 1.9zM351.9 93l-.1 .4M351.9 93l2.3 1.3M352.2 84.3l4.3 2.5"/>
<path d="M352.2 84.3l-.1 .4M352.2 84.3l2.9-1.6 4.2 2.5M352.3 89.9l-2.8 1.7M352.3 89.9l.1 .4M352.7 85.7v.2M353.2 94.9l-2.3-1.4-2.8 1.7M353.2 94.9l-2.9 1.6M353.2 94.9l.1 .3M353.5 98.3l-.1 .4M353.6 81.9l-2.8 1.6M353.6 81.9l.1 .3M354 95.4l-2.8 1.6"/>
<path d="M354 95.4l2.3 1.3M354.1 95.3l-.1 .1M354.1 95.3l2.6 1.5-3.3 1.9-2.6-1.5 .4-.2M354.1 95.3v.1M354.2 94.3v.4M354.3 89.9v.5M354.8 91.3l2.6 1.5-3.3 1.9-2.6-1.5 .4-.2M354.8 91.3h-.1M354.8 91.3v.1M355 82.6v.2M356.3 96.7l-2.8 1.6M356.3 96.7l.1 .3"/>
<path d="M356.5 86.8v.5M357 92.6l-2.8 1.7M357 92.6l.1 .4M357 92.6l-2.3-1.3-2.8 1.7M357.1 88.3l-2.8 1.6M357.1 88.3l.2 .4M359.3 85.2l-2.8 1.6M359.3 85.2l.2 .4M368 86.5l6.1 3.5M370 84.4h.1M370 84.4a1.53 1.53 0 0 0-1.8 1.2l-.2 .9M370 84.4l2.6 1.5"/>
<path d="M371.9 98.4l-10.3 6M371.9 98.4l1.2 .7M372.1 88.9a1.56 1.56 0 0 1 1.3-2 1.31 1.31 0 0 1-.5 2.1l-.4 .1M372.4 88.2h.1M372.6 85.9l.3 .5M372.6 85.9a1.97 1.97 0 0 0-2 2.1M372.6 85.9l3.5 2M372.7 93.9h1.6v13.9a2.12 2.12 0 0 1-1.2 1.6M372.7 97.4h1.6a2.12 2.12 0 0 1-1.2 1.7M372.7 97.4l-.1 .4-.7 .6M372.7 94l-1.3 .7v2.5a1.18 1.18 0 0 1-.7 1l-10 5.7-1.1 .3h-4.6l-1.1 .6M372.7 91.9v5.5"/>
<path d="M372.7 88.1l-.3 .1M372.7 88.1l.4 .2M372.7 91.9l-18.9 10.9M372.8 87.7l-.4 .5M372.8 87.7l-.1 .4M372.9 89l-.3 .1M372.9 87.5l-.1 .2M372.9 87.4l-.1 .3M373 87.4l.4 .3M373.1 99.1l-10.4 5.9M373.1 99.1v10.3M373.4 87.7l-.3-.4-.5 .3-.2 .7 .2 .4 .5-.4"/>
<path d="M373.4 87.7l-.3 .6M373.5 86.7l-1-.5a1.46 1.46 0 0 0-1.6 1.5v.5M373.5 88.3l4.2 2.4M373.5 88.3l4.8 2.8M373.7 87.5v-.6a.96 .96 0 0 0-1.6 .6l-.3 1.2M374.1 90a2.66 2.66 0 0 1-1.4 1.9M374.1 90v3.9M376.1 87.9l.1 .4a2.06 2.06 0 0 1-2.7 0M377.7 90.7l.6 .4M378.7 85.6a6 6 0 0 1-2.6 2.3M378.7 85.6l5 2.9M383.7 88.5a4.9 4.9 0 0 1-5.4 2.6l-.6-.4"/>
<path d="M383.7 88.5l.6 .3M384.3 88.8a4.7 4.7 0 0 1-6 2.3M69.5 101.5a4.9 4.9 0 0 0 5 5h67.4a5 5 0 0 0 5-5M82.6 101.6l-.2 .3M82.6 101.6h3.3M85.9 101.6l.1 .3M89.7 101.6h28.5M89.7 101.6l-.4 .2M118.2 101.6l.4 .2M122 101.6h3.2M122 101.6l-.2 .3M125.2 101.6l.2 .3"/>
<path d="M346.7 118.1a7.7 7.7 0 0 0 7.1 0M346.7 102.8a7.7 7.7 0 0 0 7.1 0M346.7 102.8v15.3M353.8 116.1h6M353.8 102.8v15.3M353.8 104.8h6M357.4 116.1l-3.6 2M359.8 104.8v11.3M361.6 104.4l-.8 .3-1 .1M361.6 104.4l1.1 .6M362.7 115.4a5.5 5.5 0 0 1-2.9 .7M362.7 105a5.5 5.5 0 0 1-2.9 .7h-6"/>
<path d="M362.7 105v10.4M373.1 109.4l-10.4 6M91.5 150a2.75 2.75 0 0 1 1.2 1.8M91.5 150h33.4M91.5 150v18.7M92.7 152.8h30.9M92.7 151.8v16.6M92.7 151.8h30.9M92.7 152.6h30.9M123.6 151.8v16.6M124.9 150a2.75 2.75 0 0 0-1.3 1.8M124.9 150v18.7"/>
<path d="M281.8 149.9l3.6-3.5 7 7.1M281.8 149.9l8 8M281.8 149.9l-18.9 18.9M289.8 157.9l-18.9 18.9M292.4 153.5l.9 .8-3.5 3.6M292.4 153.5l-22.4 22.4M64.1 174.7h-1.2v12.7h1.2M64.1 174.7h5.4M64.1 174.7v12.7M68.4 174.7v12.7M69.5 168.8a3.3 3.3 0 0 0 1.3 2.4M69.5 172.3h5"/>
<path d="M70.8 171.2l.3 .8 .3 .3M70.8 171.2h3.4M74.4 171l-.2 .1v1.2M74.4 171v1.3M74.4 171h1.3v1.3M74.5 172.3v18.8M74.5 172.3h67.4M75.7 171.6h.1M75.7 171.2h.1M75.8 172.3v-1.6h64.8v1.6M79.5 170.7v1.6M91.5 168.7l.7-.3h32l.7 .3"/>
<path d="M91.5 168.7h33.4M93.8 168.4v-14.7h28.8v14.7M105.7 170.7v1.6M110.7 170.7v1.6M136.9 170.7v1.6M140.6 171.2h.1M140.7 171.6h-.1M141.9 172.3h5M141.9 172.3v18.8M142 171v1.3M142 171h-1.3v1.3M142 171l.2 .1v1.2"/>
<path d="M142.2 171.2h3.4M145.6 171.2l-.1 .4-.4 .7M146.9 168.8a3.2 3.2 0 0 1-1.3 2.4M146.9 174.7h5.4M148 174.7v12.7M152.3 174.7h1.2v12.7h-1.2M152.3 174.7v12.7M227.7 172.3h-5v18.8h5M227.7 172.3h26.7M227.7 172.3v2.4M230.8 174.7h2.9M230.8 174.7h-4.2v12.7h4.2"/>
<path d="M230.8 174.7v12.7M233.7 174.7h14.7M233.7 174.7v12.7M248.4 174.7h2.8M248.4 174.7v12.7M251.2 174.7h4.3v12.7h-4.3M251.2 174.7v12.7M254.4 172.3h3.4M254.4 172.3v2.4M257.8 172.3a1.57 1.57 0 0 0 1.6 1.7M259 171.7h.8l.3 .6-.3 .7h-.8l-.3-.6zM259.4 174v17.1h-5"/>
<path d="M260.5 173.5l6.8 6.8 3.6-3.5M260.5 171.2a1.58 1.58 0 0 1 0 2.3M260.5 173.5l-.4 .3-.7 .2M260.5 171.2a1.6 1.6 0 0 0-1.7-.4 1.6 1.6 0 0 0-1 1.5M262.9 168.8l-2.4 2.4M262.9 168.8l7.1 7.1M270 175.9l-3.5 3.5M270 175.9l.9 .9M64.1 187.4h5.4M69.5 189.8h77.4M74.5 191.1h-5v-41.2a4 4 0 0 1 3.7-3.4l1.3-.1h67.4a5.1 5.1 0 0 1 4.8 2.6l.2 .9v41.2h-5M74.5 191.1h67.4"/>
<path d="M146.9 187.4h5.4M222.7 189.8h36.7M227.7 191.1h26.7M227.7 187.4v3.7M230.8 187.4h2.9M233.7 187.4h14.7M248.4 187.4h2.8M254.4 187.4v3.7"/>
<circle cx="259.4" cy="172.3" r="1.23"/>
<circle cx="259.4" cy="172.3" r="1.36"/>
<circle cx="259.4" cy="172.3" r=".65"/>
</g>
<g fill="none" stroke="#000" stroke-width=".2" stroke-dasharray="6.3 1.3 1.3 1.3 1.3 1.3">
<path d="M259.6 134.3l1.3 4.8M251.2 141.7l-1.3-4.8M281.3 153.9l1.6 1.5M281.3 153.7v.2M281.9 156.4l3.8 3.8M282.2 152.8l-.9 .9M282.4 152.8h-.2M282.4 152.8l-1.1 1.1M284 154.4l-1.6-1.6M284.9 153.4l-3 3M288.7 157.2l-3.8-3.8M289.8 157.9l-.9-.9"/>
<path d="M292.4 153.4l-3.5 3.6M293.3 154.3l-.9-.9M293.3 154.3l-3.5 3.6M222.7 162.3h5M222.7 172.3h5M227.7 172.3h-5M227.7 172.3v2.4M230.8 174.7h-4.2M233.7 174.7h-2.9M251.3 174.7h-2.9M254.4 162.3h5M254.4 172.3h3.4"/>
<path d="M254.4 174.7v-2.4M255.5 174.7h-4.2M257.8 172.3h-3.4M257.8 172.3a1.62 1.62 0 0 1 1.2-1.5M258.7 172.3l.3-.6M258.7 172.3l.3 .7M258.7 172.5l.2-.7M258.8 172.2l.2 .6M258.8 172l.1 .7M258.9 172.7l.5 .3M259 172.8l.6 .1M259 170.8l-.9-3.3"/>
<path d="M259 171.7h.8M259.2 173l-.5-.5M259.2 173l.7-.2M259.2 171.7l-.4 .5M259.4 171.7l-.6 .3M259.4 170.7a1.62 1.62 0 0 0-1.6 1.6M259.4 170.7a1.63 1.63 0 0 1 1.6 1.6 1.63 1.63 0 0 1-1.6 1.7M259.4 174a1.62 1.62 0 0 1-1.6-1.7M259.4 173l.6-.4M259.6 172.9l.4-.4M259.6 171.6l-.7 .2M259.8 173h-.8"/>
<path d="M259.8 173l.3-.7M259.9 171.9l-.7-.2M260 172l-.6-.3M260 172.6v-.6M260 172.5l-.1-.6M260.1 172.1l-.5-.5M260.1 172.1l-.2 .7M260.1 172.3l-.3-.6M261 171.9a1.63 1.63 0 0 0-2-1.1M261 171.9a1.62 1.62 0 0 1-1.6 2.1M265.8 169.4l1.6 1.6M265.8 169.2v.2"/>
<path d="M266.4 171.9l3.8 3.8M266.7 168.3l-.9 .9M266.8 170.4l.6 .6M266.9 168.3h-.2M266.9 168.3l-1.1 1.1M267.8 164.9l1.3 4.8M268.4 169.9l-2 2M268.4 169.9l-1.5-1.6M269.4 168.9l-3 3M269.4 168.9l-.4 .5M270 175.9l-3.5 3.5M270.9 176.7l-.9-.8"/>
<path d="M270.9 176.7l-3.5 3.6M273.2 172.7l-3.8-3.8M222.7 191.1v-1.3M227.7 191.1v-1.3M227.7 191.1h-5M227.7 189.8h-5M227.7 187.4v2.4M230.8 187.4h-4.2M233.7 187.4h-2.9M251.3 187.4h-2.9M254.4 191.1v-1.3M254.4 189.8v-2.4"/>
<path d="M255.5 187.4h-4.2M259.4 191.1v-1.3M259.4 191.1h-5M259.4 189.8h-5M267.4 180.3l-.9-.9"/>
</g>
<path d="M226.6 187.4v-12.7M230.8 187.4v-12.7M233.7 187.4v-12.7M248.4 187.4v-12.7M251.3 187.4v-12.7M255.5 187.4v-12.7" fill="none" stroke="#000" stroke-width=".2" stroke-dasharray="6.3 1.3 1.3 1.3 1.3 1.3" stroke-dashoffset="3.2"/>
<path d="M248.4 174.7h-14.7M248.4 187.4h-14.7" fill="none" stroke="#000" stroke-width=".2" stroke-dasharray="6.3 1.3 1.3 1.3 1.3 1.3" stroke-dashoffset="2.2"/>
<path d="M258.4 173a1.23 1.23 0 0 0 2 .1 1.23 1.23 0 0 0-.7-2 1.23 1.23 0 0 0-1.5 1.4l.2 .5M259.7 173.5a1.22 1.22 0 0 0 .7-1.9 1.22 1.22 0 0 0-2.1 .1 1.22 1.22 0 0 0 1 1.8h.4" fill="none" stroke="#000" stroke-width=".2" stroke-dasharray="6.3 1.3 1.3 1.3 1.3 1.3" stroke-dashoffset="5.7"/>
<path d="M258.2 173a1.37 1.37 0 0 0 2.3 .1 1.37 1.37 0 0 0-.8-2.1 1.37 1.37 0 0 0-1.6 1.6l.1 .4M259.8 173.6a1.37 1.37 0 0 0 .7-2.1 1.37 1.37 0 0 0-2.3 .2 1.37 1.37 0 0 0 1.1 2l.5-.1" fill="none" stroke="#000" stroke-width=".2" stroke-dasharray="6.3 1.3 1.3 1.3 1.3 1.3" stroke-dashoffset="5.2"/>
<path d="M260.9 139.1l6.9 25.8M251.2 141.7l6.9 25.8M288.9 157l-18.9 18.9M289.8 157.9l-18.9 18.8M227.7 172.3h26.7M227.7 162.3h26.7M227.7 189.8h26.7M254.4 191.1h-26.7M254.4 189.8h-26.7" fill="none" stroke="#000" stroke-width=".2" stroke-dasharray="6.3 1.3 1.3 1.3 1.3 1.3" stroke-dashoffset="2.5"/>
<path d="M249.9 136.9l9.7-2.6M260.9 139.1l-9.7 2.6M222.7 172.3v-10M227.7 162.3v10M254.4 172.3v-10M258.1 167.5l9.7-2.6" fill="none" stroke="#000" stroke-width=".2" stroke-dasharray="6.3 1.3 1.3 1.3 1.3 1.3" stroke-dashoffset="4.5"/>
<path d="M259.4 162.3v8.4M269.1 169.7l-8.1 2.2" fill="none" stroke="#000" stroke-width=".2" stroke-dasharray="6.3 1.3 1.3 1.3 1.3 1.3" stroke-dashoffset="5.3"/>
<path d="M259.4 174v15.8" fill="none" stroke="#000" stroke-width=".2" stroke-dasharray="6.3 1.3 1.3 1.3 1.3 1.3" stroke-dashoffset="1.6"/>
<path d="M222.7 189.8v-17.5" fill="none" stroke="#000" stroke-width=".2" stroke-dasharray="6.3 1.3 1.3 1.3 1.3 1.3" stroke-dashoffset=".8"/>
<g font-size="8.5">
<text x="351.3" y="259">B</text>
<text x="371.4" y="258.9">DA_7</text>
</g>
<g font-size="8.1">
<text x="51.7" y="9.3">4</text>
<text x="159.7" y="9.3">3</text>
<text x="267.6" y="9.3">2</text>
<text x="375.6" y="9.3">1</text>
<text x="4" y="76">B</text>
<text x="423.1" y="76">B</text>
<text x="3.3" y="215.7">A</text>
<text x="422.4" y="215.7">A</text>
<text x="51.7" y="276">4</text>
<text x="159.7" y="276">3</text>
<text x="267.6" y="276">2</text>
<text x="375.6" y="276">1</text>
</g>
<g font-size="5.6">
<text x="360" y="235.8">DIGITAL AGENDA -</text>
<text x="371.4" y="241.5">ASSEMBLY</text>
</g>
<text font-size="3.8" x="21.6" y="276.3">SOLIDWORKS Educational Product. For Instructional Use Only.</text>
<g font-size="3.4">
<text x="350.2" y="229.5">TITLE:</text>
<text x="351.1" y="251.6">SIZE</text>
<text x="359.9" y="251.6">DWG. NO.</text>
<text x="408.9" y="251.7">REV</text>
<text x="351.2" y="265.2">SCALE: 1:2</text>
<text x="370.1" y="265.3">WEIGHT: 337.70</text>
<text x="396.9" y="265.2">SHEET 1 OF 2</text>
</g>
<g font-size="2.5">
<text x="326.2" y="224.8">I. Finney</text>
<text x="337.1" y="224.9">5/19/2022</text>
</g>
<text font-size="2.4" x="272.2" y="219.7">UNLESS OTHERWISE SPECIFIED:</text>
<g font-size="2.2">
<text x="327.8" y="220.1">NAME</text>
<text x="340.3" y="220.2">DATE</text>
<text x="271.9" y="225.3">DIMENSIONS ARE IN MM</text>
<text x="271.9" y="227.9">TOLERANCES:</text>
<text x="307.2" y="224.9">DRAWN</text>
<text x="271.9" y="230.6">FRACTIONAL</text>
<text x="271.9" y="233.2">ANGULAR: MACH</text>
<text x="286.6" y="230.6">1/8</text>
<text x="291.9" y="233.2">.5</text>
<text x="296" y="233.2">BEND</text>
<text x="303.8" y="233.2">.5</text>
<text x="307.3" y="229.8">CHECKED</text>
<text x="271.9" y="238.5">THREE PLACE DECIMAL</text>
<text x="271.9" y="235.9">TWO PLACE DECIMAL</text>
<text x="298.2" y="238.5">.1</text>
<text x="298.4" y="235.9">.5</text>
<text x="307.2" y="234.5">ENG APPR.</text>
<text x="307.3" y="239.2">MFG APPR.</text>
<text x="307.3" y="243.9">Q.A.</text>
<text x="307.3" y="248.1">COMMENTS:</text>
</g>
<g font-size="2.1">
<text x="227.9" y="259.2">NEXT ASSY</text>
<text x="253.3" y="259.2">USED ON</text>
<text x="239.3" y="265">APPLICATION</text>
<text x="275.5" y="265.1">DO NOT SCALE DRAWING</text>
</g>
<g font-size="2">
<text x="271.6" y="244.1">INTERPRET GEOMETRIC</text>
<text x="180.2" y="250">THE INFORMATION CONTAINED IN THIS</text>
<text x="183.9" y="246.4">PROPRIETARY AND CONFIDENTIAL</text>
<text x="271.5" y="250.2">MATERIAL</text>
<text x="271.6" y="246.6">TOLERANCING PER:</text>
<text x="180.2" y="252.5">DRAWING IS THE SOLE PROPERTY OF</text>
<text x="180.2" y="255.1">DEVICECORP. ANY</text>
<text x="180.2" y="257.6">REPRODUCTION IN PART OR AS A WHOLE</text>
<text x="271.5" y="257">FINISH</text>
<text x="180.2" y="260.1">WITHOUT THE WRITTEN PERMISSION OF</text>
<text x="180.2" y="262.6">DEVICECORP IS</text>
<text x="180.2" y="265.2">PROHIBITED.</text>
</g>
</svg>
